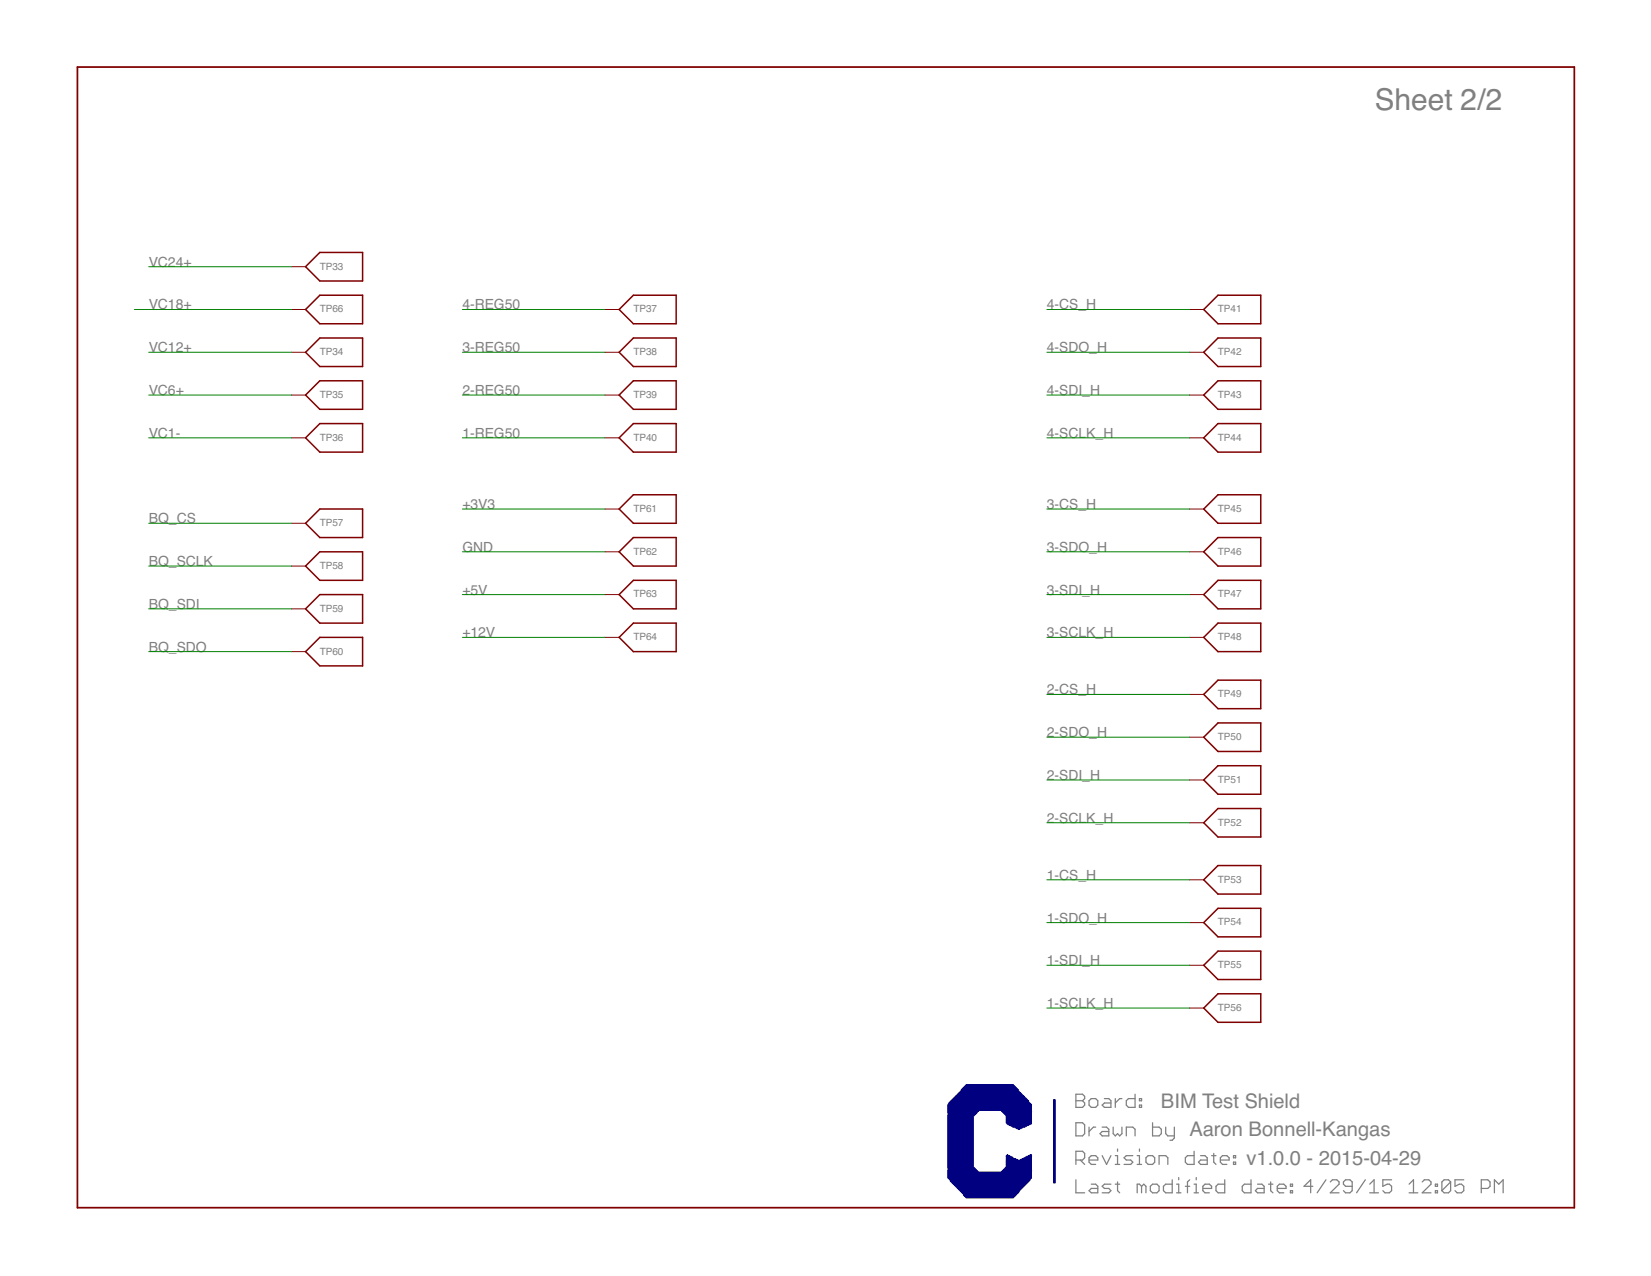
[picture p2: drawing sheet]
<svg xmlns="http://www.w3.org/2000/svg" width="279mm" height="216mm" viewBox="0 0 279 216" stroke-linecap="round" stroke-linejoin="round" font-family="sans-serif">
<g fill="#808080" stroke="#808080" stroke-width=".21">
<path d="M182.1 185.1v2.3z"/>
<path d="M182.1 185.1h1.1z"/>
<path d="M183.2 185.1l.4 .4z"/>
<path d="M183.6 185.5v.4z"/>
<path d="M183.6 185.9l-.4 .3z"/>
<path d="M183.2 186.2l.4 .4z"/>
<path d="M183.6 186.6v.4z"/>
<path d="M183.6 187l-.4 .4z"/>
<path d="M182.1 187.4h1.1z"/>
<path d="M182.1 186.2h1.1z"/>
<path d="M184.7 187.4h.7z"/>
<path d="M185.8 187l-.4 .4z"/>
<path d="M185.8 186.2v.8z"/>
<path d="M185.4 185.9l.4 .3z"/>
<path d="M184.7 185.9h.7z"/>
<path d="M184.3 186.2l.4-.3z"/>
<path d="M184.3 186.2v.8z"/>
<path d="M184.3 187l.4 .4z"/>
<path d="M186.9 185.9h.7z"/>
<path d="M187.6 185.9l.4 .3z"/>
<path d="M188 186.2v1.2z"/>
<path d="M186.9 187.4h1.1z"/>
<path d="M186.5 187l.4 .4z"/>
<path d="M186.5 187l.4-.4z"/>
<path d="M186.9 186.6h1.1z"/>
<path d="M188.7 185.9v1.5z"/>
<path d="M188.7 186.6l.8-.7z"/>
<path d="M189.5 185.9h.4z"/>
<path d="M192.1 185.1v2.3z"/>
<path d="M191 187.4h1.1z"/>
<path d="M190.6 187l.4 .4z"/>
<path d="M190.6 186.2v.8z"/>
<path d="M190.6 186.2l.4-.3z"/>
<path d="M191 185.9h1.1z"/>
<path d="M192.8 185.9h.4z"/>
<path d="M193.2 185.9v.3z"/>
<path d="M192.8 186.2h.4z"/>
<path d="M192.8 185.9v.3z"/>
<path d="M192.8 187h.4z"/>
<path d="M193.2 187v.4z"/>
<path d="M192.8 187.4h.4z"/>
<path d="M192.8 187v.4z"/>
<path d="M182.1 194.8v2.2z"/>
<path d="M182.1 194.8h1.1z"/>
<path d="M183.2 194.8l.4 .4z"/>
<path d="M183.6 195.2v.7z"/>
<path d="M183.6 195.9l-.4 .4z"/>
<path d="M182.1 196.3h1.1z"/>
<path d="M182.8 196.3l.8 .7z"/>
<path d="M184.7 197h.7z"/>
<path d="M184.3 196.6l.4 .4z"/>
<path d="M184.3 195.9v.7z"/>
<path d="M184.3 195.9l.4-.4z"/>
<path d="M184.7 195.5h.7z"/>
<path d="M185.4 195.5l.4 .4z"/>
<path d="M185.8 195.9v.4z"/>
<path d="M184.3 196.3h1.5z"/>
<path d="M186.5 195.5l.8 1.5z"/>
<path d="M188 195.5l-.7 1.5z"/>
<path d="M188.7 195.5h.4z"/>
<path d="M189.1 195.5v1.5z"/>
<path d="M188.7 197h.8z"/>
<path d="M189.1 194.4v.4z"/>
<path d="M190.2 197h1.1z"/>
<path d="M191.7 196.6l-.4 .4z"/>
<path d="M191.3 196.3l.4 .3z"/>
<path d="M190.6 196.3h.7z"/>
<path d="M190.2 195.9l.4 .4z"/>
<path d="M190.2 195.9l.4-.4z"/>
<path d="M190.6 195.5h1.1z"/>
<path d="M192.4 195.5h.4z"/>
<path d="M192.8 195.5v1.5z"/>
<path d="M192.4 197h.8z"/>
<path d="M192.8 194.4v.4z"/>
<path d="M194.3 197h.8z"/>
<path d="M195.4 196.6l-.3 .4z"/>
<path d="M195.4 195.9v.7z"/>
<path d="M195.1 195.5l.3 .4z"/>
<path d="M194.3 195.5h.8z"/>
<path d="M193.9 195.9l.4-.4z"/>
<path d="M193.9 195.9v.7z"/>
<path d="M193.9 196.6l.4 .4z"/>
<path d="M196.2 195.5v1.5z"/>
<path d="M196.2 195.5h1.1z"/>
<path d="M197.3 195.5l.3 .4z"/>
<path d="M197.6 195.9v1.1z"/>
<path d="M202.1 194.8v2.2z"/>
<path d="M201 197h1.1z"/>
<path d="M200.6 196.6l.4 .4z"/>
<path d="M200.6 195.9v.7z"/>
<path d="M200.6 195.9l.4-.4z"/>
<path d="M201 195.5h1.1z"/>
<path d="M203.2 195.5h.7z"/>
<path d="M203.9 195.5l.4 .4z"/>
<path d="M204.3 195.9v1.1z"/>
<path d="M203.2 197h1.1z"/>
<path d="M202.8 196.6l.4 .4z"/>
<path d="M202.8 196.6l.4-.3z"/>
<path d="M203.2 196.3h1.1z"/>
<path d="M205.4 195.2v1.4z"/>
<path d="M205.4 196.6l.4 .4z"/>
<path d="M205 195.5h.8z"/>
<path d="M206.9 197h.7z"/>
<path d="M206.5 196.6l.4 .4z"/>
<path d="M206.5 195.9v.7z"/>
<path d="M206.9 195.5l-.4 .4z"/>
<path d="M206.9 195.5h.7z"/>
<path d="M207.6 195.5l.4 .4z"/>
<path d="M208 195.9v.4z"/>
<path d="M206.5 196.3h1.5z"/>
<path d="M208.7 195.5h.4z"/>
<path d="M209.1 195.5v.4z"/>
<path d="M208.7 195.9h.4z"/>
<path d="M208.7 195.5v.4z"/>
<path d="M208.7 196.6h.4z"/>
<path d="M209.1 196.6v.4z"/>
<path d="M208.7 197h.4z"/>
<path d="M208.7 196.6v.4z"/>
<path d="M182.1 199.6v2.2z"/>
<path d="M182.1 201.8h1.5z"/>
<path d="M184.7 200.4h.7z"/>
<path d="M185.4 200.4l.4 .3z"/>
<path d="M185.8 200.7v1.1z"/>
<path d="M184.7 201.8h1.1z"/>
<path d="M184.3 201.5l.4 .3z"/>
<path d="M184.3 201.5l.4-.4z"/>
<path d="M184.7 201.1h1.1z"/>
<path d="M186.5 201.8h1.1z"/>
<path d="M187.6 201.8l.4-.3z"/>
<path d="M187.6 201.1l.4 .4z"/>
<path d="M186.9 201.1h.7z"/>
<path d="M186.5 200.7l.4 .4z"/>
<path d="M186.5 200.7l.4-.3z"/>
<path d="M186.9 200.4h1.1z"/>
<path d="M189.1 200v1.5z"/>
<path d="M189.1 201.5l.4 .3z"/>
<path d="M188.7 200.4h.8z"/>
<path d="M192.4 200.4v1.4z"/>
<path d="M192.4 200.4h.4z"/>
<path d="M192.8 200.4l.4 .3z"/>
<path d="M193.2 200.7v1.1z"/>
<path d="M193.2 200.7l.4-.3z"/>
<path d="M193.6 200.4l.3 .3z"/>
<path d="M193.9 200.7v1.1z"/>
<path d="M195.1 201.8h.7z"/>
<path d="M195.8 201.8l.4-.3z"/>
<path d="M196.2 200.7v.8z"/>
<path d="M195.8 200.4l.4 .3z"/>
<path d="M195.1 200.4h.7z"/>
<path d="M194.7 200.7l.4-.3z"/>
<path d="M194.7 200.7v.8z"/>
<path d="M194.7 201.5l.4 .3z"/>
<path d="M198.4 199.6v2.2z"/>
<path d="M197.3 201.8h1.1z"/>
<path d="M196.9 201.5l.4 .3z"/>
<path d="M196.9 200.7v.8z"/>
<path d="M196.9 200.7l.4-.3z"/>
<path d="M197.3 200.4h1.1z"/>
<path d="M199.1 200.4h.4z"/>
<path d="M199.5 200.4v1.4z"/>
<path d="M199.1 201.8h.8z"/>
<path d="M199.5 199.2v.4z"/>
<path d="M201 200v1.8z"/>
<path d="M201 200l.3-.4z"/>
<path d="M200.6 200.7h.7z"/>
<path d="M202.1 200.4h.3z"/>
<path d="M202.4 200.4v1.4z"/>
<path d="M202.1 201.8h.7z"/>
<path d="M202.4 199.2v.4z"/>
<path d="M203.9 201.8h.8z"/>
<path d="M203.6 201.5l.3 .3z"/>
<path d="M203.6 200.7v.8z"/>
<path d="M203.6 200.7l.3-.3z"/>
<path d="M203.9 200.4h.8z"/>
<path d="M204.7 200.4l.3 .3z"/>
<path d="M205 200.7v.4z"/>
<path d="M203.6 201.1h1.4z"/>
<path d="M207.3 199.6v2.2z"/>
<path d="M206.1 201.8h1.2z"/>
<path d="M205.8 201.5l.3 .3z"/>
<path d="M205.8 200.7v.8z"/>
<path d="M205.8 200.7l.3-.3z"/>
<path d="M206.1 200.4h1.2z"/>
<path d="M211.7 199.6v2.2z"/>
<path d="M210.6 201.8h1.1z"/>
<path d="M210.2 201.5l.4 .3z"/>
<path d="M210.2 200.7v.8z"/>
<path d="M210.2 200.7l.4-.3z"/>
<path d="M210.6 200.4h1.1z"/>
<path d="M212.8 200.4h.8z"/>
<path d="M213.6 200.4l.3 .3z"/>
<path d="M213.9 200.7v1.1z"/>
<path d="M212.8 201.8h1.1z"/>
<path d="M212.4 201.5l.4 .3z"/>
<path d="M212.8 201.1l-.4 .4z"/>
<path d="M212.8 201.1h1.1z"/>
<path d="M215 200v1.5z"/>
<path d="M215 201.5l.4 .3z"/>
<path d="M214.7 200.4h.7z"/>
<path d="M216.5 201.8h.8z"/>
<path d="M216.2 201.5l.3 .3z"/>
<path d="M216.2 200.7v.8z"/>
<path d="M216.2 200.7l.3-.3z"/>
<path d="M216.5 200.4h.8z"/>
<path d="M217.3 200.4l.3 .3z"/>
<path d="M217.6 200.7v.4z"/>
<path d="M216.2 201.1h1.4z"/>
<path d="M218.4 200.4h.3z"/>
<path d="M218.7 200.4v.3z"/>
<path d="M218.4 200.7h.3z"/>
<path d="M218.4 200.4v.3z"/>
<path d="M218.4 201.5h.3z"/>
<path d="M218.7 201.5v.3z"/>
<path d="M218.4 201.8h.3z"/>
<path d="M218.4 201.5v.3z"/>
<path d="M221.8 199.6v2.2z"/>
<path d="M220.7 200.7l1.1-1.1z"/>
<path d="M220.7 200.7h1.5z"/>
<path d="M224.4 199.6l-1.5 2.2z"/>
<path d="M225.1 201.8h1.5z"/>
<path d="M225.1 201.8l1.5-1.4z"/>
<path d="M226.6 200v.4z"/>
<path d="M226.2 199.6l.4 .4z"/>
<path d="M225.5 199.6h.7z"/>
<path d="M225.5 199.6l-.4 .4z"/>
<path d="M227.4 201.5l.3 .3z"/>
<path d="M227.7 201.8h.8z"/>
<path d="M228.5 201.8l.3-.3z"/>
<path d="M228.8 200v1.5z"/>
<path d="M228.5 199.6l.3 .4z"/>
<path d="M227.7 199.6h.8z"/>
<path d="M227.7 199.6l-.3 .4z"/>
<path d="M227.4 200v.4z"/>
<path d="M227.4 200.4l.3 .3z"/>
<path d="M227.7 200.7h1.1z"/>
<path d="M231.1 199.6l-1.5 2.2z"/>
<path d="M231.8 200.4l.7-.8z"/>
<path d="M232.5 199.6v2.2z"/>
<path d="M231.8 201.8h1.5z"/>
<path d="M234 199.6h1.5z"/>
<path d="M234 199.6v1.1z"/>
<path d="M234 200.7l.8-.3z"/>
<path d="M234.8 200.4h.3z"/>
<path d="M235.1 200.4l.4 .3z"/>
<path d="M235.5 200.7v.8z"/>
<path d="M235.1 201.8l.4-.3z"/>
<path d="M234.4 201.8h.7z"/>
<path d="M234 201.5l.4 .3z"/>
<path d="M238.5 200.4l.7-.8z"/>
<path d="M239.2 199.6v2.2z"/>
<path d="M238.5 201.8h1.4z"/>
<path d="M240.7 201.8h1.5z"/>
<path d="M240.7 201.8l1.5-1.4z"/>
<path d="M242.2 200v.4z"/>
<path d="M241.8 199.6l.4 .4z"/>
<path d="M241 199.6h.8z"/>
<path d="M241 199.6l-.3 .4z"/>
<path d="M242.9 200.4h.4z"/>
<path d="M243.3 200.4v.3z"/>
<path d="M242.9 200.7h.4z"/>
<path d="M242.9 200.4v.3z"/>
<path d="M242.9 201.5h.4z"/>
<path d="M243.3 201.5v.3z"/>
<path d="M242.9 201.8h.4z"/>
<path d="M242.9 201.5v.3z"/>
<path d="M244 200v1.5z"/>
<path d="M244 200l.4-.4z"/>
<path d="M244.4 199.6h.7z"/>
<path d="M245.1 199.6l.4 .4z"/>
<path d="M245.5 200v1.5z"/>
<path d="M245.5 201.5l-.4 .3z"/>
<path d="M244.4 201.8h.7z"/>
<path d="M244 201.5l.4 .3z"/>
<path d="M245.5 200l-1.5 1.5z"/>
<path d="M246.2 199.6h1.5z"/>
<path d="M246.2 199.6v1.1z"/>
<path d="M246.2 200.7l.8-.3z"/>
<path d="M247 200.4h.3z"/>
<path d="M247.3 200.4l.4 .3z"/>
<path d="M247.7 200.7v.8z"/>
<path d="M247.3 201.8l.4-.3z"/>
<path d="M246.6 201.8h.7z"/>
<path d="M246.2 201.5l.4 .3z"/>
<path d="M250.7 199.6v2.2z"/>
<path d="M250.7 199.6h1.1z"/>
<path d="M251.8 199.6l.4 .4z"/>
<path d="M252.2 200v.7z"/>
<path d="M251.8 201.1l.4-.4z"/>
<path d="M250.7 201.1h1.1z"/>
<path d="M252.9 199.6v2.2z"/>
<path d="M252.9 199.6l.7 .8z"/>
<path d="M253.6 200.4l.8-.8z"/>
<path d="M254.4 199.6v2.2z"/>
<path d="M182.1 190v2.2z"/>
<path d="M182.1 192.2h1.1z"/>
<path d="M183.6 191.8l-.4 .4z"/>
<path d="M183.6 190.3v1.5z"/>
<path d="M183.2 190l.4 .3z"/>
<path d="M182.1 190h1.1z"/>
<path d="M184.3 190.7v1.5z"/>
<path d="M185 190.7l-.7 .8z"/>
<path d="M185 190.7h.4z"/>
<path d="M186.5 190.7h.8z"/>
<path d="M187.3 190.7l.3 .4z"/>
<path d="M187.6 191.1v1.1z"/>
<path d="M186.5 192.2h1.1z"/>
<path d="M186.2 191.8l.3 .4z"/>
<path d="M186.2 191.8l.3-.3z"/>
<path d="M186.5 191.5h1.1z"/>
<path d="M188.4 190.7v1.1z"/>
<path d="M188.4 191.8l.3 .4z"/>
<path d="M188.7 192.2l.4-.4z"/>
<path d="M189.1 191.8l.4 .4z"/>
<path d="M189.5 192.2l.4-.4z"/>
<path d="M189.9 190.7v1.1z"/>
<path d="M190.6 190.7v1.5z"/>
<path d="M190.6 190.7h1.1z"/>
<path d="M191.7 190.7l.4 .4z"/>
<path d="M192.1 191.1v1.1z"/>
<path d="M195.1 190v2.2z"/>
<path d="M195.1 192.2h1.1z"/>
<path d="M196.2 192.2l.3-.4z"/>
<path d="M196.5 191.1v.7z"/>
<path d="M196.2 190.7l.3 .4z"/>
<path d="M195.1 190.7h1.1z"/>
<path d="M197.3 190.7v1.1z"/>
<path d="M197.3 191.8l.3 .4z"/>
<path d="M197.6 192.2h1.1z"/>
<path d="M198.7 190.7v1.9z"/>
<path d="M198.7 192.6l-.3 .3z"/>
<path d="M198 192.9h.4z"/>
</g>
<g fill="#800000" stroke="#800000" stroke-width=".17">
<path d="M49.3 45.1h2.4z"/>
<path d="M49.3 59.6h2.4z"/>
<path d="M49.3 66.8h2.4z"/>
<path d="M49.3 74.1h2.4z"/>
<path d="M102.4 52.4h2.4z"/>
<path d="M102.4 59.6h2.4z"/>
<path d="M102.4 66.8h2.4z"/>
<path d="M102.4 74.1h2.4z"/>
<path d="M201.3 52.4h2.4z"/>
<path d="M201.3 59.6h2.4z"/>
<path d="M201.3 66.8h2.4z"/>
<path d="M201.3 74.1h2.4z"/>
<path d="M201.3 86.1h2.4z"/>
<path d="M201.3 93.4h2.4z"/>
<path d="M201.3 100.6h2.4z"/>
<path d="M201.3 107.8h2.4z"/>
<path d="M201.3 117.5h2.4z"/>
<path d="M201.3 124.7h2.4z"/>
<path d="M201.3 132h2.4z"/>
<path d="M201.3 139.2h2.4z"/>
<path d="M201.3 148.9h2.4z"/>
<path d="M201.3 156.1h2.4z"/>
<path d="M201.3 163.3h2.4z"/>
<path d="M201.3 170.6h2.4z"/>
<path d="M49.3 88.5h2.4z"/>
<path d="M49.3 95.8h2.4z"/>
<path d="M49.3 103h2.4z"/>
<path d="M49.3 110.3h2.4z"/>
<path d="M102.4 86.1h2.4z"/>
<path d="M102.4 93.4h2.4z"/>
<path d="M102.4 100.6h2.4z"/>
<path d="M102.4 107.8h2.4z"/>
<path d="M49.3 52.4h2.4z"/>
</g>
<g fill="#800000" stroke="#800000" stroke-width=".25">
<path d="M51.7 45.1l2.4 2.4z"/>
<path d="M54.1 47.5h7.3z"/>
<path d="M61.4 42.7v4.8z"/>
<path d="M54.1 42.7h7.3z"/>
<path d="M54.1 42.7l-2.4 2.4z"/>
<path d="M51.7 59.6l2.4 2.4z"/>
<path d="M54.1 62h7.3z"/>
<path d="M61.4 57.2v4.8z"/>
<path d="M54.1 57.2h7.3z"/>
<path d="M54.1 57.2l-2.4 2.4z"/>
<path d="M51.7 66.8l2.4 2.5z"/>
<path d="M54.1 69.3h7.3z"/>
<path d="M61.4 64.4v4.9z"/>
<path d="M54.1 64.4h7.3z"/>
<path d="M54.1 64.4l-2.4 2.4z"/>
<path d="M51.7 74.1l2.4 2.4z"/>
<path d="M54.1 76.5h7.3z"/>
<path d="M61.4 71.7v4.8z"/>
<path d="M54.1 71.7h7.3z"/>
<path d="M54.1 71.7l-2.4 2.4z"/>
<path d="M104.8 52.4l2.4 2.4z"/>
<path d="M107.2 54.8h7.2z"/>
<path d="M114.4 50v4.8z"/>
<path d="M107.2 50h7.2z"/>
<path d="M107.2 50l-2.4 2.4z"/>
<path d="M104.8 59.6l2.4 2.4z"/>
<path d="M107.2 62h7.2z"/>
<path d="M114.4 57.2v4.8z"/>
<path d="M107.2 57.2h7.2z"/>
<path d="M107.2 57.2l-2.4 2.4z"/>
<path d="M104.8 66.8l2.4 2.5z"/>
<path d="M107.2 69.3h7.2z"/>
<path d="M114.4 64.4v4.9z"/>
<path d="M107.2 64.4h7.2z"/>
<path d="M107.2 64.4l-2.4 2.4z"/>
<path d="M104.8 74.1l2.4 2.4z"/>
<path d="M107.2 76.5h7.2z"/>
<path d="M114.4 71.7v4.8z"/>
<path d="M107.2 71.7h7.2z"/>
<path d="M107.2 71.7l-2.4 2.4z"/>
<path d="M203.7 52.4l2.4 2.4z"/>
<path d="M206.1 54.8h7.3z"/>
<path d="M213.4 50v4.8z"/>
<path d="M206.1 50h7.3z"/>
<path d="M206.1 50l-2.4 2.4z"/>
<path d="M203.7 59.6l2.4 2.4z"/>
<path d="M206.1 62h7.3z"/>
<path d="M213.4 57.2v4.8z"/>
<path d="M206.1 57.2h7.3z"/>
<path d="M206.1 57.2l-2.4 2.4z"/>
<path d="M203.7 66.8l2.4 2.5z"/>
<path d="M206.1 69.3h7.3z"/>
<path d="M213.4 64.4v4.9z"/>
<path d="M206.1 64.4h7.3z"/>
<path d="M206.1 64.4l-2.4 2.4z"/>
<path d="M203.7 74.1l2.4 2.4z"/>
<path d="M206.1 76.5h7.3z"/>
<path d="M213.4 71.7v4.8z"/>
<path d="M206.1 71.7h7.3z"/>
<path d="M206.1 71.7l-2.4 2.4z"/>
<path d="M203.7 86.1l2.4 2.4z"/>
<path d="M206.1 88.5h7.3z"/>
<path d="M213.4 83.7v4.8z"/>
<path d="M206.1 83.7h7.3z"/>
<path d="M206.1 83.7l-2.4 2.4z"/>
<path d="M203.7 93.4l2.4 2.4z"/>
<path d="M206.1 95.8h7.3z"/>
<path d="M213.4 91v4.8z"/>
<path d="M206.1 91h7.3z"/>
<path d="M206.1 91l-2.4 2.4z"/>
<path d="M203.7 100.6l2.4 2.4z"/>
<path d="M206.1 103h7.3z"/>
<path d="M213.4 98.2v4.8z"/>
<path d="M206.1 98.2h7.3z"/>
<path d="M206.1 98.2l-2.4 2.4z"/>
<path d="M203.7 107.8l2.4 2.5z"/>
<path d="M206.1 110.3h7.3z"/>
<path d="M213.4 105.4v4.9z"/>
<path d="M206.1 105.4h7.3z"/>
<path d="M206.1 105.4l-2.4 2.4z"/>
<path d="M203.7 117.5l2.4 2.4z"/>
<path d="M206.1 119.9h7.3z"/>
<path d="M213.4 115.1v4.8z"/>
<path d="M206.1 115.1h7.3z"/>
<path d="M206.1 115.1l-2.4 2.4z"/>
<path d="M203.7 124.7l2.4 2.4z"/>
<path d="M206.1 127.1h7.3z"/>
<path d="M213.4 122.3v4.8z"/>
<path d="M206.1 122.3h7.3z"/>
<path d="M206.1 122.3l-2.4 2.4z"/>
<path d="M203.7 132l2.4 2.4z"/>
<path d="M206.1 134.4h7.3z"/>
<path d="M213.4 129.6v4.8z"/>
<path d="M206.1 129.6h7.3z"/>
<path d="M206.1 129.6l-2.4 2.4z"/>
<path d="M203.7 139.2l2.4 2.4z"/>
<path d="M206.1 141.6h7.3z"/>
<path d="M213.4 136.8v4.8z"/>
<path d="M206.1 136.8h7.3z"/>
<path d="M206.1 136.8l-2.4 2.4z"/>
<path d="M203.7 148.9l2.4 2.4z"/>
<path d="M206.1 151.3h7.3z"/>
<path d="M213.4 146.5v4.8z"/>
<path d="M206.1 146.5h7.3z"/>
<path d="M206.1 146.5l-2.4 2.4z"/>
<path d="M203.7 156.1l2.4 2.4z"/>
<path d="M206.1 158.5h7.3z"/>
<path d="M213.4 153.7v4.8z"/>
<path d="M206.1 153.7h7.3z"/>
<path d="M206.1 153.7l-2.4 2.4z"/>
<path d="M203.7 163.3l2.4 2.4z"/>
<path d="M206.1 165.7h7.3z"/>
<path d="M213.4 160.9v4.8z"/>
<path d="M206.1 160.9h7.3z"/>
<path d="M203.7 163.3l2.4-2.4z"/>
<path d="M203.7 170.6l2.4 2.4z"/>
<path d="M206.1 173h7.3z"/>
<path d="M213.4 168.1v4.9z"/>
<path d="M206.1 168.1h7.3z"/>
<path d="M206.1 168.1l-2.4 2.5z"/>
<path d="M51.7 88.5l2.4 2.5z"/>
<path d="M54.1 91h7.3z"/>
<path d="M61.4 86.1v4.9z"/>
<path d="M54.1 86.1h7.3z"/>
<path d="M54.1 86.1l-2.4 2.4z"/>
<path d="M51.7 95.8l2.4 2.4z"/>
<path d="M54.1 98.2h7.3z"/>
<path d="M61.4 93.4v4.8z"/>
<path d="M54.1 93.4h7.3z"/>
<path d="M54.1 93.4l-2.4 2.4z"/>
<path d="M51.7 103l2.4 2.4z"/>
<path d="M54.1 105.4h7.3z"/>
<path d="M61.4 100.6v4.8z"/>
<path d="M54.1 100.6h7.3z"/>
<path d="M54.1 100.6l-2.4 2.4z"/>
<path d="M51.7 110.3l2.4 2.4z"/>
<path d="M54.1 112.7h7.3z"/>
<path d="M61.4 107.8v4.9z"/>
<path d="M54.1 107.8h7.3z"/>
<path d="M54.1 107.8l-2.4 2.5z"/>
<path d="M104.8 86.1l2.4 2.4z"/>
<path d="M107.2 88.5h7.2z"/>
<path d="M114.4 83.7v4.8z"/>
<path d="M107.2 83.7h7.2z"/>
<path d="M107.2 83.7l-2.4 2.4z"/>
<path d="M104.8 93.4l2.4 2.4z"/>
<path d="M107.2 95.8h7.2z"/>
<path d="M114.4 91v4.8z"/>
<path d="M107.2 91h7.2z"/>
<path d="M107.2 91l-2.4 2.4z"/>
<path d="M104.8 100.6l2.4 2.4z"/>
<path d="M107.2 103h7.2z"/>
<path d="M114.4 98.2v4.8z"/>
<path d="M107.2 98.2h7.2z"/>
<path d="M107.2 98.2l-2.4 2.4z"/>
<path d="M104.8 107.8l2.4 2.5z"/>
<path d="M107.2 110.3h7.2z"/>
<path d="M114.4 105.4v4.9z"/>
<path d="M107.2 105.4h7.2z"/>
<path d="M107.2 105.4l-2.4 2.4z"/>
<path d="M51.7 52.4l2.4 2.4z"/>
<path d="M54.1 54.8h7.3z"/>
<path d="M61.4 50v4.8z"/>
<path d="M54.1 50h7.3z"/>
<path d="M54.1 50l-2.4 2.4z"/>
</g>
<g fill="#800000" stroke="#800000" stroke-width=".3">
<path d="M13.1 11.3v193z"/>
<path d="M13.1 204.3h253.3z"/>
<path d="M266.4 11.3v193z"/>
<path d="M13.1 11.3h253.3z"/>
</g>
<g fill="#008000" stroke="#008000" stroke-width=".17">
<path d="M25.2 45.1h24.1z"/>
<path d="M25.2 59.6h24.1z"/>
<path d="M25.2 66.8h24.1z"/>
<path d="M25.2 74.1h24.1z"/>
<path d="M78.3 74.1h24.1z"/>
<path d="M78.3 66.8h24.1z"/>
<path d="M78.3 59.6h24.1z"/>
<path d="M78.3 52.4h24.1z"/>
<path d="M177.2 52.4h24.1z"/>
<path d="M177.2 59.6h24.1z"/>
<path d="M177.2 66.8h24.1z"/>
<path d="M177.2 74.1h24.1z"/>
<path d="M177.2 86.1h24.1z"/>
<path d="M177.2 93.4h24.1z"/>
<path d="M177.2 100.6h24.1z"/>
<path d="M177.2 107.8h24.1z"/>
<path d="M177.2 117.5h24.1z"/>
<path d="M177.2 124.7h24.1z"/>
<path d="M177.2 132h24.1z"/>
<path d="M177.2 139.2h24.1z"/>
<path d="M177.2 148.9h24.1z"/>
<path d="M177.2 156.1h24.1z"/>
<path d="M177.2 163.3h24.1z"/>
<path d="M177.2 170.6h24.1z"/>
<path d="M25.2 88.5h24.1z"/>
<path d="M25.2 95.8h24.1z"/>
<path d="M25.2 103h24.1z"/>
<path d="M25.2 110.3h24.1z"/>
<path d="M78.3 86.1h24.1z"/>
<path d="M78.3 93.4h24.1z"/>
<path d="M78.3 100.6h24.1z"/>
<path d="M78.3 107.8h24.1z"/>
<path d="M22.8 52.4h26.5z"/>
</g>
<g fill="#000080" stroke="#000080" stroke-width=".17">
<path d="M163.5 202.6h8v.1h-8z"/>
<path d="M163.4 202.4h8.2v.2h-8.2z"/>
<path d="M163.2 202.3h8.6v.1h-8.6z"/>
<path d="M163.1 202.2h8.8v.1h-8.8z"/>
<path d="M163.1 202h8.9v.2h-8.9z"/>
<path d="M163 201.9h9.1v.1h-9.1z"/>
<path d="M162.8 201.8h9.5v.1h-9.5z"/>
<path d="M162.7 201.6h9.7v.2h-9.7z"/>
<path d="M162.6 201.5h9.8v.1h-9.8z"/>
<path d="M162.4 201.4h10.2v.1h-10.2z"/>
<path d="M162.3 201.2h10.4v.2h-10.4z"/>
<path d="M162.2 201.1h10.6v.1h-10.6z"/>
<path d="M162 201h11v.1h-11z"/>
<path d="M161.9 200.9h11.2v.1h-11.2z"/>
<path d="M161.8 200.7h11.4v.1h-11.4z"/>
<path d="M161.6 200.6h11.8v.1h-11.8z"/>
<path d="M161.5 200.4h12v.2h-12z"/>
<path d="M161.4 200.3h12.2v.1h-12.2z"/>
<path d="M161.2 200.2h12.6v.1h-12.6z"/>
<path d="M161.1 200h12.8v.2h-12.8z"/>
<path d="M178.3 200h.3v.2h-.3z"/>
<path d="M161 199.9h13v.1h-13z"/>
<path d="M178.3 199.9h.3v.1h-.3z"/>
<path d="M160.8 199.8h13.4v.1h-13.4z"/>
<path d="M178.3 199.8h.3v.1h-.3z"/>
<path d="M160.8 199.6h13.5v.2h-13.5z"/>
<path d="M178.3 199.6h.3v.2h-.3z"/>
<path d="M160.7 199.5h13.6v.1h-13.6z"/>
<path d="M178.3 199.5h.3v.1h-.3z"/>
<path d="M160.6 199.4h13.8v.1h-13.8z"/>
<path d="M178.3 199.4h.3v.1h-.3z"/>
<path d="M160.4 199.2h14.2v.2h-14.2z"/>
<path d="M178.3 199.2h.3v.2h-.3z"/>
<path d="M160.4 199.1h14.2v.1h-14.2z"/>
<path d="M178.3 199.1h.3v.1h-.3z"/>
<path d="M160.4 199h14.2v.1h-14.2z"/>
<path d="M178.3 199h.3v.1h-.3z"/>
<path d="M160.4 198.8h14.2v.2h-14.2z"/>
<path d="M178.3 198.8h.3v.2h-.3z"/>
<path d="M160.4 198.7h14.2v.1h-14.2z"/>
<path d="M178.3 198.7h.3v.1h-.3z"/>
<path d="M160.4 198.6h14.2v.1h-14.2z"/>
<path d="M178.3 198.6h.3v.1h-.3z"/>
<path d="M160.4 198.4h14.2v.2h-14.2z"/>
<path d="M178.3 198.4h.3v.2h-.3z"/>
<path d="M160.4 198.3h14.2v.1h-14.2z"/>
<path d="M178.3 198.3h.3v.1h-.3z"/>
<path d="M160.4 198.2h5.1v.1h-5.1z"/>
<path d="M169.5 198.2h5.1v.1h-5.1z"/>
<path d="M178.3 198.2h.3v.1h-.3z"/>
<path d="M160.4 198h5v.2h-5z"/>
<path d="M169.6 198h5v.2h-5z"/>
<path d="M178.3 198h.3v.2h-.3z"/>
<path d="M160.4 197.9h4.8v.1h-4.8z"/>
<path d="M169.8 197.9h4.8v.1h-4.8z"/>
<path d="M178.3 197.9h.3v.1h-.3z"/>
<path d="M160.4 197.8h4.7v.1h-4.7z"/>
<path d="M169.9 197.8h4.7v.1h-4.7z"/>
<path d="M178.3 197.8h.3v.1h-.3z"/>
<path d="M160.4 197.6h4.6v.2h-4.6z"/>
<path d="M170 197.6h4.6v.2h-4.6z"/>
<path d="M178.3 197.6h.3v.2h-.3z"/>
<path d="M160.4 197.5h4.4v.1h-4.4z"/>
<path d="M170.2 197.5h4.4v.1h-4.4z"/>
<path d="M178.3 197.5h.3v.1h-.3z"/>
<path d="M160.4 197.4h4.3v.1h-4.3z"/>
<path d="M170.3 197.4h4.3v.1h-4.3z"/>
<path d="M178.3 197.4h.3v.1h-.3z"/>
<path d="M160.4 197.3h4.3v.1h-4.3z"/>
<path d="M170.3 197.3h4.3v.1h-4.3z"/>
<path d="M178.3 197.3h.3v.1h-.3z"/>
<path d="M160.4 197.1h4.3v.1h-4.3z"/>
<path d="M170.3 197.1h4.3v.1h-4.3z"/>
<path d="M178.3 197.1h.3v.1h-.3z"/>
<path d="M160.4 197h4.3v.1h-4.3z"/>
<path d="M170.3 197h4.3v.1h-4.3z"/>
<path d="M178.3 197h.3v.1h-.3z"/>
<path d="M160.4 196.8h4.3v.2h-4.3z"/>
<path d="M170.3 196.8h4.3v.2h-4.3z"/>
<path d="M178.3 196.8h.3v.2h-.3z"/>
<path d="M160.4 196.7h4.3v.1h-4.3z"/>
<path d="M170.3 196.7h4.3v.1h-4.3z"/>
<path d="M178.3 196.7h.3v.1h-.3z"/>
<path d="M160.4 196.6h4.3v.1h-4.3z"/>
<path d="M170.3 196.6h4.3v.1h-4.3z"/>
<path d="M178.3 196.6h.3v.1h-.3z"/>
<path d="M160.4 196.4h4.3v.2h-4.3z"/>
<path d="M170.3 196.4h4.3v.2h-4.3z"/>
<path d="M178.3 196.4h.3v.2h-.3z"/>
<path d="M160.4 196.3h4.3v.1h-4.3z"/>
<path d="M170.3 196.3h4.3v.1h-4.3z"/>
<path d="M178.3 196.3h.3v.1h-.3z"/>
<path d="M160.4 196.2h4.3v.1h-4.3z"/>
<path d="M170.3 196.2h1.9v.1h-1.9z"/>
<path d="M172.7 196.2h1.9v.1h-1.9z"/>
<path d="M178.3 196.2h.3v.1h-.3z"/>
<path d="M160.4 196h4.3v.2h-4.3z"/>
<path d="M170.3 196h1.6v.2h-1.6z"/>
<path d="M173 196h1.6v.2h-1.6z"/>
<path d="M178.3 196h.3v.2h-.3z"/>
<path d="M160.4 195.9h4.3v.1h-4.3z"/>
<path d="M170.3 195.9h1.2v.1h-1.2z"/>
<path d="M173.2 195.9h1.4v.1h-1.4z"/>
<path d="M178.3 195.9h.3v.1h-.3z"/>
<path d="M160.4 195.8h4.3v.1h-4.3z"/>
<path d="M170.3 195.8h1.1v.1h-1.1z"/>
<path d="M173.5 195.8h1.1v.1h-1.1z"/>
<path d="M178.3 195.8h.3v.1h-.3z"/>
<path d="M160.4 195.6h4.3v.2h-4.3z"/>
<path d="M170.3 195.6h.8v.2h-.8z"/>
<path d="M173.8 195.6h.8v.2h-.8z"/>
<path d="M178.3 195.6h.3v.2h-.3z"/>
<path d="M160.4 195.5h4.3v.1h-4.3z"/>
<path d="M170.3 195.5h.5v.1h-.5z"/>
<path d="M174 195.5h.6v.1h-.6z"/>
<path d="M178.3 195.5h.3v.1h-.3z"/>
<path d="M160.4 195.4h4.3v.1h-4.3z"/>
<path d="M170.4 195.4h.2v.1h-.2z"/>
<path d="M174.3 195.4h.3v.1h-.3z"/>
<path d="M178.3 195.4h.3v.1h-.3z"/>
<path d="M160.4 195.2h4.3v.2h-4.3z"/>
<path d="M178.3 195.2h.3v.2h-.3z"/>
<path d="M160.4 195.1h4.3v.1h-4.3z"/>
<path d="M178.3 195.1h.3v.1h-.3z"/>
<path d="M160.4 195h4.3v.1h-4.3z"/>
<path d="M178.3 195h.3v.1h-.3z"/>
<path d="M160.4 194.8h4.3v.2h-4.3z"/>
<path d="M178.3 194.8h.3v.2h-.3z"/>
<path d="M160.4 194.7h4.3v.1h-4.3z"/>
<path d="M178.3 194.7h.3v.1h-.3z"/>
<path d="M160.4 194.6h4.3v.1h-4.3z"/>
<path d="M178.3 194.6h.3v.1h-.3z"/>
<path d="M160.4 194.4h4.3v.2h-4.3z"/>
<path d="M178.3 194.4h.3v.2h-.3z"/>
<path d="M160.4 194.3h4.3v.1h-4.3z"/>
<path d="M178.3 194.3h.3v.1h-.3z"/>
<path d="M160.4 194.2h4.3v.1h-4.3z"/>
<path d="M178.3 194.2h.3v.1h-.3z"/>
<path d="M160.4 194h4.3v.2h-4.3z"/>
<path d="M178.3 194h.3v.2h-.3z"/>
<path d="M160.4 193.9h4.3v.1h-4.3z"/>
<path d="M178.3 193.9h.3v.1h-.3z"/>
<path d="M160.4 193.8h4.3v.1h-4.3z"/>
<path d="M178.3 193.8h.3v.1h-.3z"/>
<path d="M160.4 193.7h4.3v.1h-4.3z"/>
<path d="M178.3 193.7h.3v.1h-.3z"/>
<path d="M160.4 193.5h4.3v.1h-4.3z"/>
<path d="M178.3 193.5h.3v.1h-.3z"/>
<path d="M160.4 193.4h4.3v.1h-4.3z"/>
<path d="M178.3 193.4h.3v.1h-.3z"/>
<path d="M160.4 193.3h4.3v.1h-4.3z"/>
<path d="M178.3 193.3h.3v.1h-.3z"/>
<path d="M160.4 193.1h4.3v.1h-4.3z"/>
<path d="M178.3 193.1h.3v.1h-.3z"/>
<path d="M160.4 193h4.3v.1h-4.3z"/>
<path d="M178.3 193h.3v.1h-.3z"/>
<path d="M160.4 192.8h4.3v.2h-4.3z"/>
<path d="M178.3 192.8h.3v.2h-.3z"/>
<path d="M160.4 192.7h4.3v.1h-4.3z"/>
<path d="M178.3 192.7h.3v.1h-.3z"/>
<path d="M160.4 192.6h4.3v.1h-4.3z"/>
<path d="M178.3 192.6h.3v.1h-.3z"/>
<path d="M160.4 192.4h4.3v.2h-4.3z"/>
<path d="M178.3 192.4h.3v.2h-.3z"/>
<path d="M160.4 192.3h4.3v.1h-4.3z"/>
<path d="M178.3 192.3h.3v.1h-.3z"/>
<path d="M160.4 192.2h4.3v.1h-4.3z"/>
<path d="M178.3 192.2h.3v.1h-.3z"/>
<path d="M160.4 192h4.3v.2h-4.3z"/>
<path d="M178.3 192h.3v.2h-.3z"/>
<path d="M160.4 191.9h4.3v.1h-4.3z"/>
<path d="M178.3 191.9h.3v.1h-.3z"/>
<path d="M160.4 191.8h4.3v.1h-4.3z"/>
<path d="M178.3 191.8h.3v.1h-.3z"/>
<path d="M160.4 191.6h4.3v.2h-4.3z"/>
<path d="M178.3 191.6h.3v.2h-.3z"/>
<path d="M160.4 191.5h4.3v.1h-4.3z"/>
<path d="M178.3 191.5h.3v.1h-.3z"/>
<path d="M160.4 191.4h4.3v.1h-4.3z"/>
<path d="M178.3 191.4h.3v.1h-.3z"/>
<path d="M160.4 191.2h4.3v.2h-4.3z"/>
<path d="M178.3 191.2h.3v.2h-.3z"/>
<path d="M160.4 191.1h4.3v.1h-4.3z"/>
<path d="M178.3 191.1h.3v.1h-.3z"/>
<path d="M160.4 191h4.3v.1h-4.3z"/>
<path d="M172.3 191h.3v.1h-.3z"/>
<path d="M178.3 191h.3v.1h-.3z"/>
<path d="M160.4 190.8h4.3v.2h-4.3z"/>
<path d="M172 190.8h.8v.2h-.8z"/>
<path d="M178.3 190.8h.3v.2h-.3z"/>
<path d="M160.4 190.7h4.3v.1h-4.3z"/>
<path d="M171.8 190.7h1.3v.1h-1.3z"/>
<path d="M178.3 190.7h.3v.1h-.3z"/>
<path d="M160.4 190.6h4.3v.1h-4.3z"/>
<path d="M171.4 190.6h2.1v.1h-2.1z"/>
<path d="M178.3 190.6h.3v.1h-.3z"/>
<path d="M160.4 190.4h4.3v.2h-4.3z"/>
<path d="M171.1 190.4h2.7v.2h-2.7z"/>
<path d="M178.3 190.4h.3v.2h-.3z"/>
<path d="M160.4 190.3h4.3v.1h-4.3z"/>
<path d="M170.8 190.3h3.2v.1h-3.2z"/>
<path d="M178.3 190.3h.3v.1h-.3z"/>
<path d="M160.4 190.2h4.3v.1h-4.3z"/>
<path d="M170.6 190.2h3.7v.1h-3.7z"/>
<path d="M178.3 190.2h.3v.1h-.3z"/>
<path d="M160.4 190.1h4.3v.1h-4.3z"/>
<path d="M170.4 190.1h4.2v.1h-4.2z"/>
<path d="M178.3 190.1h.3v.1h-.3z"/>
<path d="M160.4 189.9h4.3v.1h-4.3z"/>
<path d="M170.3 189.9h4.3v.1h-4.3z"/>
<path d="M178.3 189.9h.3v.1h-.3z"/>
<path d="M160.4 189.8h4.3v.1h-4.3z"/>
<path d="M170.3 189.8h4.3v.1h-4.3z"/>
<path d="M178.3 189.8h.3v.1h-.3z"/>
<path d="M160.4 189.7h4.3v.1h-4.3z"/>
<path d="M170.3 189.7h4.3v.1h-4.3z"/>
<path d="M178.3 189.7h.3v.1h-.3z"/>
<path d="M160.4 189.5h4.3v.1h-4.3z"/>
<path d="M170.3 189.5h4.3v.1h-4.3z"/>
<path d="M178.3 189.5h.3v.1h-.3z"/>
<path d="M160.4 189.4h4.3v.1h-4.3z"/>
<path d="M170.3 189.4h4.3v.1h-4.3z"/>
<path d="M178.3 189.4h.3v.1h-.3z"/>
<path d="M160.4 189.3h4.3v.1h-4.3z"/>
<path d="M170.3 189.3h4.3v.1h-4.3z"/>
<path d="M178.3 189.3h.3v.1h-.3z"/>
<path d="M160.4 189.1h4.3v.1h-4.3z"/>
<path d="M170.3 189.1h4.3v.1h-4.3z"/>
<path d="M178.3 189.1h.3v.1h-.3z"/>
<path d="M160.4 189h4.3v.1h-4.3z"/>
<path d="M170.3 189h4.3v.1h-4.3z"/>
<path d="M178.3 189h.3v.1h-.3z"/>
<path d="M160.4 188.8h4.3v.2h-4.3z"/>
<path d="M170.3 188.8h4.3v.2h-4.3z"/>
<path d="M178.3 188.8h.3v.2h-.3z"/>
<path d="M160.4 188.7h4.4v.1h-4.4z"/>
<path d="M170.3 188.7h4.3v.1h-4.3z"/>
<path d="M178.3 188.7h.3v.1h-.3z"/>
<path d="M160.4 188.6h4.6v.1h-4.6z"/>
<path d="M170.2 188.6h4.4v.1h-4.4z"/>
<path d="M178.3 188.6h.3v.1h-.3z"/>
<path d="M160.4 188.4h4.7v.2h-4.7z"/>
<path d="M170 188.4h4.6v.2h-4.6z"/>
<path d="M178.3 188.4h.3v.2h-.3z"/>
<path d="M160.4 188.3h4.8v.1h-4.8z"/>
<path d="M169.9 188.3h4.7v.1h-4.7z"/>
<path d="M178.3 188.3h.3v.1h-.3z"/>
<path d="M160.4 188.2h5v.1h-5z"/>
<path d="M169.8 188.2h4.8v.1h-4.8z"/>
<path d="M178.3 188.2h.3v.1h-.3z"/>
<path d="M160.4 188h5v.2h-5z"/>
<path d="M169.6 188h5v.2h-5z"/>
<path d="M178.3 188h.3v.2h-.3z"/>
<path d="M160.4 187.9h5.2v.1h-5.2z"/>
<path d="M169.5 187.9h5.1v.1h-5.1z"/>
<path d="M178.3 187.9h.3v.1h-.3z"/>
<path d="M160.4 187.8h14.2v.1h-14.2z"/>
<path d="M178.3 187.8h.3v.1h-.3z"/>
<path d="M160.4 187.6h14.2v.2h-14.2z"/>
<path d="M178.3 187.6h.3v.2h-.3z"/>
<path d="M160.4 187.5h14.2v.1h-14.2z"/>
<path d="M178.3 187.5h.3v.1h-.3z"/>
<path d="M160.4 187.4h14.2v.1h-14.2z"/>
<path d="M178.3 187.4h.3v.1h-.3z"/>
<path d="M160.4 187.2h14.2v.2h-14.2z"/>
<path d="M178.3 187.2h.3v.2h-.3z"/>
<path d="M160.4 187.1h14.2v.1h-14.2z"/>
<path d="M178.3 187.1h.3v.1h-.3z"/>
<path d="M160.4 187h14.2v.1h-14.2z"/>
<path d="M178.3 187h.3v.1h-.3z"/>
<path d="M160.4 186.8h14.2v.2h-14.2z"/>
<path d="M178.3 186.8h.3v.2h-.3z"/>
<path d="M160.6 186.7h13.8v.1h-13.8z"/>
<path d="M178.3 186.7h.3v.1h-.3z"/>
<path d="M160.6 186.6h13.7v.1h-13.7z"/>
<path d="M178.3 186.6h.3v.1h-.3z"/>
<path d="M160.7 186.5h13.5v.1h-13.5z"/>
<path d="M178.3 186.5h.3v.1h-.3z"/>
<path d="M160.8 186.3h13.2v.1h-13.2z"/>
<path d="M178.3 186.3h.3v.1h-.3z"/>
<path d="M161 186.2h13v.1h-13z"/>
<path d="M178.3 186.2h.3v.1h-.3z"/>
<path d="M161.1 186.1h12.8v.1h-12.8z"/>
<path d="M178.3 186.1h.3v.1h-.3z"/>
<path d="M161.2 185.9h12.6v.1h-12.6z"/>
<path d="M161.4 185.8h12.2v.1h-12.2z"/>
<path d="M161.5 185.7h12v.1h-12z"/>
<path d="M161.6 185.5h11.8v.1h-11.8z"/>
<path d="M161.8 185.4h11.4v.1h-11.4z"/>
<path d="M161.9 185.3h11.2v.1h-11.2z"/>
<path d="M162 185.1h11v.2h-11z"/>
<path d="M162.2 185h10.6v.1h-10.6z"/>
<path d="M162.3 184.8h10.4v.2h-10.4z"/>
<path d="M162.4 184.7h10.2v.1h-10.2z"/>
<path d="M162.6 184.6h9.8v.1h-9.8z"/>
<path d="M162.7 184.4h9.6v.2h-9.6z"/>
<path d="M162.7 184.3h9.6v.1h-9.6z"/>
<path d="M162.8 184.2h9.3v.1h-9.3z"/>
<path d="M163 184h9v.2h-9z"/>
<path d="M163.1 183.9h8.8v.1h-8.8z"/>
<path d="M163.2 183.8h8.6v.1h-8.6z"/>
<path d="M163.4 183.6h8.2v.2h-8.2z"/>
<path d="M163.5 183.5h8v.1h-8z"/>
</g>
<text font-size="5.1" fill="#808080" x="232.7" y="18.6">Sheet 2/2</text>
<g font-size="3.4" fill="#808080">
<text x="196.5" y="187.5">BIM Test Shield</text>
<text x="201.3" y="192.3">Aaron Bonnell-Kangas</text>
<text x="210.9" y="197.1">v1.0.0 - 2015-04-29</text>
</g>
<g font-size="2.4" fill="#808080">
<text x="25.2" y="45.1">VC24+</text>
<text x="25.2" y="52.4">VC18+</text>
<text x="78.2" y="52.4">4-REG50</text>
<text x="177.2" y="52.4">4-CS_H</text>
<text x="25.2" y="59.6">VC12+</text>
<text x="78.2" y="59.6">3-REG50</text>
<text x="177.2" y="59.6">4-SDO_H</text>
<text x="25.2" y="66.8">VC6+</text>
<text x="78.2" y="66.8">2-REG50</text>
<text x="177.2" y="66.8">4-SDI_H</text>
<text x="25.2" y="74.1">VC1-</text>
<text x="78.2" y="74.1">1-REG50</text>
<text x="177.2" y="74.1">4-SCLK_H</text>
<text x="25.2" y="88.5">BQ_CS</text>
<text x="78.2" y="86.1">+3V3</text>
<text x="177.2" y="86.1">3-CS_H</text>
<text x="25.2" y="95.8">BQ_SCLK</text>
<text x="78.2" y="93.4">GND</text>
<text x="177.2" y="93.4">3-SDO_H</text>
<text x="78.2" y="100.6">+5V</text>
<text x="177.2" y="100.6">3-SDI_H</text>
<text x="25.2" y="103">BQ_SDI</text>
<text x="78.2" y="107.8">+12V</text>
<text x="177.2" y="107.8">3-SCLK_H</text>
<text x="25.2" y="110.3">BQ_SDO</text>
<text x="177.2" y="117.5">2-CS_H</text>
<text x="177.2" y="124.7">2-SDO_H</text>
<text x="177.2" y="132">2-SDI_H</text>
<text x="177.2" y="139.2">2-SCLK_H</text>
<text x="177.2" y="148.9">1-CS_H</text>
<text x="177.2" y="156.1">1-SDO_H</text>
<text x="177.2" y="163.3">1-SDI_H</text>
<text x="177.2" y="170.6">1-SCLK_H</text>
</g>
<g font-size="1.7" fill="#808080">
<text x="54.1" y="45.6">TP33</text>
<text x="54.1" y="52.8">TP66</text>
<text x="107.2" y="52.8">TP37</text>
<text x="206.1" y="52.8">TP41</text>
<text x="54.1" y="60.1">TP34</text>
<text x="107.2" y="60.1">TP38</text>
<text x="206.1" y="60.1">TP42</text>
<text x="54.1" y="67.3">TP35</text>
<text x="107.2" y="67.3">TP39</text>
<text x="206.1" y="67.3">TP43</text>
<text x="54.1" y="74.6">TP36</text>
<text x="107.2" y="74.6">TP40</text>
<text x="206.1" y="74.6">TP44</text>
<text x="54.1" y="89">TP57</text>
<text x="107.2" y="86.6">TP61</text>
<text x="206.1" y="86.6">TP45</text>
<text x="107.2" y="93.9">TP62</text>
<text x="206.1" y="93.9">TP46</text>
<text x="54.1" y="96.3">TP58</text>
<text x="107.2" y="101.1">TP63</text>
<text x="206.1" y="101.1">TP47</text>
<text x="54.1" y="103.5">TP59</text>
<text x="54.1" y="110.7">TP60</text>
<text x="107.2" y="108.3">TP64</text>
<text x="206.1" y="108.3">TP48</text>
<text x="206.1" y="118">TP49</text>
<text x="206.1" y="125.2">TP50</text>
<text x="206.1" y="132.5">TP51</text>
<text x="206.1" y="139.7">TP52</text>
<text x="206.1" y="149.3">TP53</text>
<text x="206.1" y="156.6">TP54</text>
<text x="206.1" y="163.8">TP55</text>
<text x="206.1" y="171.1">TP56</text>
</g>
</svg>
